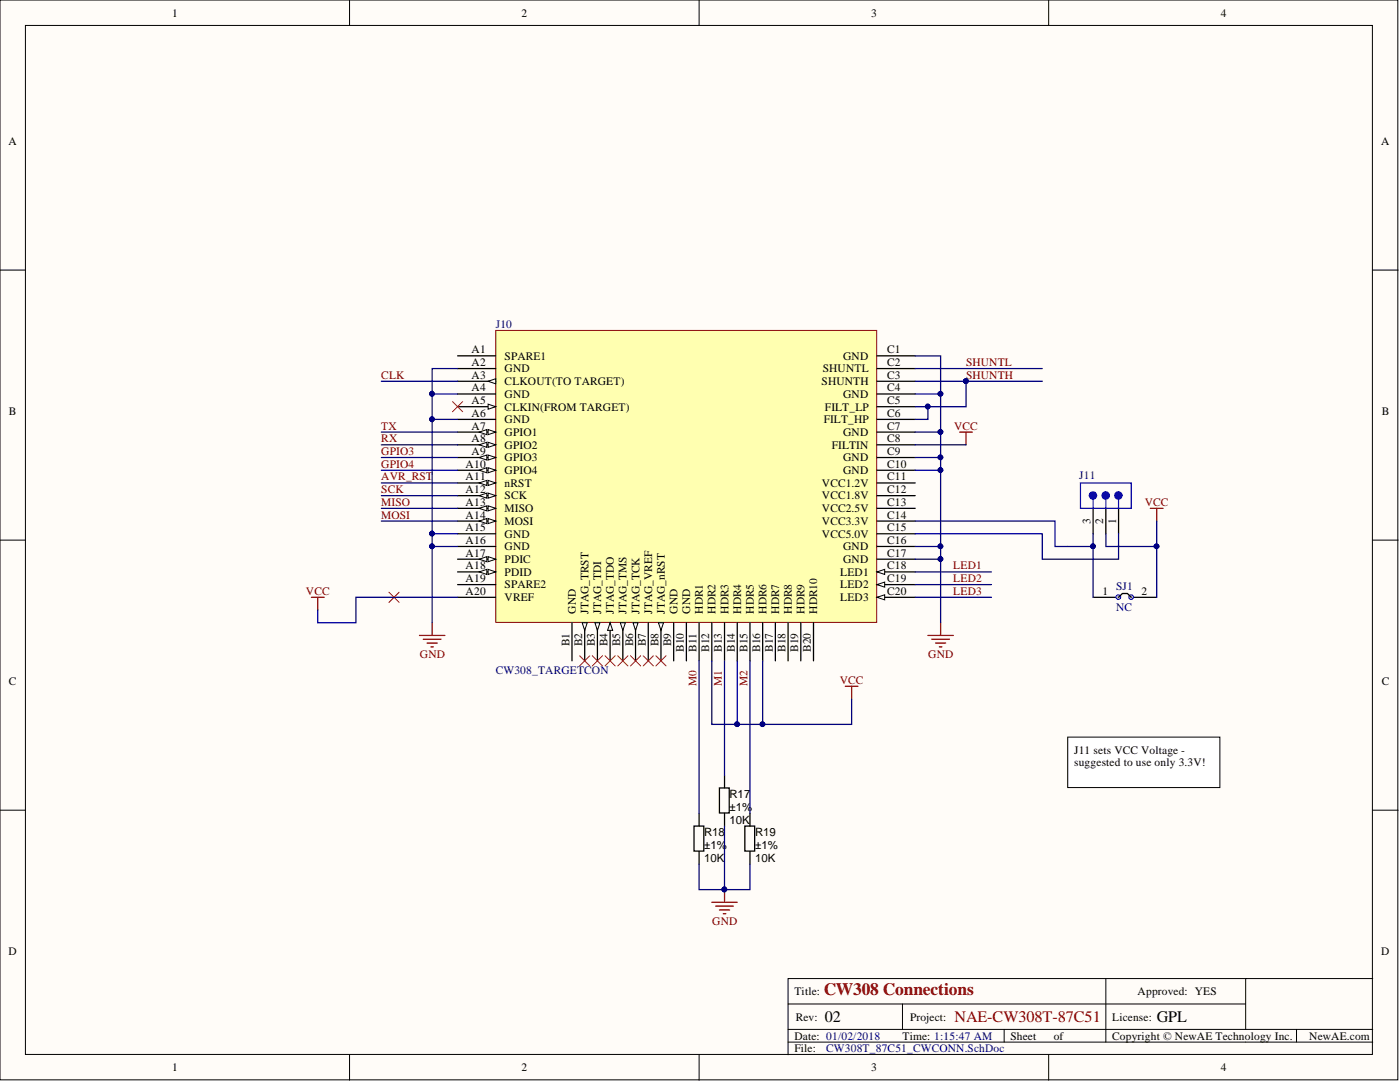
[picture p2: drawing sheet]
<svg xmlns="http://www.w3.org/2000/svg" width="279mm" height="216mm" viewBox="0 0 279 216" stroke-linecap="round" stroke-linejoin="round" font-family="sans-serif">
<g fill="#fffcf8" stroke="#000" stroke-width=".2">
<path d="M0 0h279v215.5h-279z"/>
<path d="M5.1 5.1h268.8v205.3h-268.8z"/>
</g>
<g fill="none" stroke="#000" stroke-width=".2">
<path d="M69.8 0v5.1M139.5 0v5.1M209.3 0v5.1M0 53.9h5.1M274 53.9h5M0 107.8h5.1M274 107.8h5M0 161.7h5.1M274 161.7h5M220.7 195.3v12.6M248.6 195.3h-91.3v15.2M274 195.3h-25.4v10.1"/>
<path d="M69.8 210.5v5M139.5 210.5v5M157.3 200.3h91.3M157.3 207.9h116.7M157.3 205.4h116.7M180.1 200.3v5.1M200.4 205.4v2.5M209.3 210.5v5M258.7 205.4v2.5"/>
</g>
<path d="M98.9 65.9h76.1v58.3h-76.1z" fill="#ffffb0" stroke="#800000" stroke-width=".2"/>
<path d="M91.3 71h7.6M91.3 73.5h7.6M91.3 76.1h7.6" fill="none" stroke="#000" stroke-width=".25"/>
<path d="M97.4 76.1l1.5-.5v1z" fill="#fffcf8"/>
<path d="M97.4 76.1l1.5-.5v1z" fill="none" stroke="#000" stroke-width=".2"/>
<path d="M91.3 78.6h7.6M91.3 81.2h7.6" fill="none" stroke="#000" stroke-width=".25"/>
<path d="M97.4 80.6l1.5 .6-1.5 .5z" fill="#fffcf8"/>
<path d="M97.4 80.6l1.5 .6-1.5 .5z" fill="none" stroke="#000" stroke-width=".2"/>
<path d="M91.3 83.7h7.6M91.3 86.2h7.6" fill="none" stroke="#000" stroke-width=".25"/>
<path d="M97.4 85.7l1.5 .5-1.5 .5z" fill="#fffcf8"/>
<path d="M97.4 85.7l1.5 .5-1.5 .5z" fill="none" stroke="#000" stroke-width=".2"/>
<path d="M95.6 86.2l1.6-.5v1z" fill="#fffcf8"/>
<path d="M95.6 86.2l1.6-.5v1z" fill="none" stroke="#000" stroke-width=".2"/>
<path d="M91.3 88.8h7.6" fill="none" stroke="#000" stroke-width=".25"/>
<path d="M97.4 88.3l1.5 .5-1.5 .5z" fill="#fffcf8"/>
<path d="M97.4 88.3l1.5 .5-1.5 .5z" fill="none" stroke="#000" stroke-width=".2"/>
<path d="M95.6 88.8l1.6-.5v1z" fill="#fffcf8"/>
<path d="M95.6 88.8l1.6-.5v1z" fill="none" stroke="#000" stroke-width=".2"/>
<path d="M91.3 91.3h7.6" fill="none" stroke="#000" stroke-width=".25"/>
<path d="M97.4 90.8l1.5 .5-1.5 .5z" fill="#fffcf8"/>
<path d="M97.4 90.8l1.5 .5-1.5 .5z" fill="none" stroke="#000" stroke-width=".2"/>
<path d="M95.6 91.3l1.6-.5v1z" fill="#fffcf8"/>
<path d="M95.6 91.3l1.6-.5v1z" fill="none" stroke="#000" stroke-width=".2"/>
<path d="M91.3 93.8h7.6" fill="none" stroke="#000" stroke-width=".25"/>
<path d="M97.4 93.3l1.5 .5-1.5 .5z" fill="#fffcf8"/>
<path d="M97.4 93.3l1.5 .5-1.5 .5z" fill="none" stroke="#000" stroke-width=".2"/>
<path d="M95.6 93.8l1.6-.5v1z" fill="#fffcf8"/>
<path d="M95.6 93.8l1.6-.5v1z" fill="none" stroke="#000" stroke-width=".2"/>
<path d="M91.3 96.4h7.6" fill="none" stroke="#000" stroke-width=".25"/>
<path d="M97.4 95.9l1.5 .5-1.5 .5z" fill="#fffcf8"/>
<path d="M97.4 95.9l1.5 .5-1.5 .5z" fill="none" stroke="#000" stroke-width=".2"/>
<path d="M95.6 96.4l1.6-.5v1z" fill="#fffcf8"/>
<path d="M95.6 96.4l1.6-.5v1z" fill="none" stroke="#000" stroke-width=".2"/>
<path d="M91.3 98.9h7.6" fill="none" stroke="#000" stroke-width=".25"/>
<path d="M97.4 98.4l1.5 .5-1.5 .5z" fill="#fffcf8"/>
<path d="M97.4 98.4l1.5 .5-1.5 .5z" fill="none" stroke="#000" stroke-width=".2"/>
<path d="M95.6 98.9l1.6-.5v1z" fill="#fffcf8"/>
<path d="M95.6 98.9l1.6-.5v1z" fill="none" stroke="#000" stroke-width=".2"/>
<path d="M91.3 101.4h7.6" fill="none" stroke="#000" stroke-width=".25"/>
<path d="M97.4 100.9l1.5 .5-1.5 .5z" fill="#fffcf8"/>
<path d="M97.4 100.9l1.5 .5-1.5 .5z" fill="none" stroke="#000" stroke-width=".2"/>
<path d="M95.6 101.4l1.6-.5v1z" fill="#fffcf8"/>
<path d="M95.6 101.4l1.6-.5v1z" fill="none" stroke="#000" stroke-width=".2"/>
<path d="M91.3 104h7.6" fill="none" stroke="#000" stroke-width=".25"/>
<path d="M97.4 103.5l1.5 .5-1.5 .5z" fill="#fffcf8"/>
<path d="M97.4 103.5l1.5 .5-1.5 .5z" fill="none" stroke="#000" stroke-width=".2"/>
<path d="M95.6 104l1.6-.5v1z" fill="#fffcf8"/>
<path d="M95.6 104l1.6-.5v1z" fill="none" stroke="#000" stroke-width=".2"/>
<path d="M91.3 106.5h7.6M91.3 109h7.6M91.3 111.6h7.6" fill="none" stroke="#000" stroke-width=".25"/>
<path d="M97.4 111.1l1.5 .5-1.5 .5z" fill="#fffcf8"/>
<path d="M97.4 111.1l1.5 .5-1.5 .5z" fill="none" stroke="#000" stroke-width=".2"/>
<path d="M95.6 111.6l1.6-.5v1z" fill="#fffcf8"/>
<path d="M95.6 111.6l1.6-.5v1z" fill="none" stroke="#000" stroke-width=".2"/>
<path d="M91.3 114.1h7.6" fill="none" stroke="#000" stroke-width=".25"/>
<path d="M97.4 113.6l1.5 .5-1.5 .5z" fill="#fffcf8"/>
<path d="M97.4 113.6l1.5 .5-1.5 .5z" fill="none" stroke="#000" stroke-width=".2"/>
<path d="M95.6 114.1l1.6-.5v1z" fill="#fffcf8"/>
<path d="M95.6 114.1l1.6-.5v1z" fill="none" stroke="#000" stroke-width=".2"/>
<path d="M91.3 116.7h7.6M91.3 119.2h7.6M114.2 124.3v7.6M116.7 124.3v7.6" fill="none" stroke="#000" stroke-width=".25"/>
<path d="M116.2 124.3h1l-.5 1.5z" fill="#fffcf8"/>
<path d="M116.2 124.3h1l-.5 1.5z" fill="none" stroke="#000" stroke-width=".2"/>
<path d="M119.2 124.3v7.6" fill="none" stroke="#000" stroke-width=".25"/>
<path d="M118.7 124.3h1l-.5 1.5z" fill="#fffcf8"/>
<path d="M118.7 124.3h1l-.5 1.5z" fill="none" stroke="#000" stroke-width=".2"/>
<path d="M121.8 124.3v7.6" fill="none" stroke="#000" stroke-width=".25"/>
<path d="M121.8 124.3l.5 1.5h-1z" fill="#fffcf8"/>
<path d="M121.8 124.3l.5 1.5h-1z" fill="none" stroke="#000" stroke-width=".2"/>
<path d="M124.3 124.3v7.6" fill="none" stroke="#000" stroke-width=".25"/>
<path d="M123.8 124.3h1l-.5 1.5z" fill="#fffcf8"/>
<path d="M123.8 124.3h1l-.5 1.5z" fill="none" stroke="#000" stroke-width=".2"/>
<path d="M126.8 124.3v7.6" fill="none" stroke="#000" stroke-width=".25"/>
<path d="M126.3 124.3h1l-.5 1.5z" fill="#fffcf8"/>
<path d="M126.3 124.3h1l-.5 1.5z" fill="none" stroke="#000" stroke-width=".2"/>
<path d="M129.4 124.3v7.6M131.9 124.3v7.6" fill="none" stroke="#000" stroke-width=".25"/>
<path d="M131.4 124.3h1l-.5 1.5z" fill="#fffcf8"/>
<path d="M131.4 124.3h1l-.5 1.5z" fill="none" stroke="#000" stroke-width=".2"/>
<g fill="none" stroke="#000" stroke-width=".25">
<path d="M175 71h7.6M175 73.5h7.6M175 76.1h7.6M175 78.6h7.6M175 81.2h7.6M175 83.7h7.6M175 86.2h7.6M175 88.8h7.6M175 91.3h7.6M175 93.8h7.6M175 96.4h7.6M175 98.9h7.6"/>
<path d="M175 101.4h7.6M175 104h7.6M175 106.5h7.6M175 109h7.6M175 111.6h7.6M175 114.1h7.6M134.4 124.3v7.6M137 124.3v7.6M139.5 124.3v7.6M142.1 124.3v7.6M144.6 124.3v7.6M147.1 124.3v7.6"/>
<path d="M149.7 124.3v7.6M152.2 124.3v7.6M154.7 124.3v7.6M157.3 124.3v7.6M159.8 124.3v7.6M162.4 124.3v7.6"/>
</g>
<path d="M175 114.1l1.6-.5v1z" fill="#fffcf8"/>
<path d="M175 114.1l1.6-.5v1z" fill="none" stroke="#000" stroke-width=".2"/>
<path d="M175 116.7h7.6" fill="none" stroke="#000" stroke-width=".25"/>
<path d="M175 116.7l1.6-.6v1.1z" fill="#fffcf8"/>
<path d="M175 116.7l1.6-.6v1.1z" fill="none" stroke="#000" stroke-width=".2"/>
<path d="M175 119.2h7.6" fill="none" stroke="#000" stroke-width=".25"/>
<path d="M175 119.2l1.6-.5v1z" fill="#fffcf8"/>
<path d="M175 119.2l1.6-.5v1z" fill="none" stroke="#000" stroke-width=".2"/>
<g fill="none" stroke="#800000" stroke-width=".25">
<path d="M191.5 86.2h2.6M192.8 86.2v2.6M62.2 119.2h2.5M63.4 119.2v2.5M229.6 101.4h2.5M230.8 101.4v2.6M83.7 126.8h5.1M84.5 127.6h3.5M85.2 128.3h2.1M86 129.1h.5M86.2 124.3v2.5M168.7 136.9h2.5"/>
<path d="M170 136.9v2.6M185.2 126.8h5.1M185.9 127.6h3.6M186.7 128.3h2M187.5 129.1h.5M187.7 124.3v2.5M144.6 177.5v2.5M142.1 180h5M142.8 180.8h3.6M143.6 181.6h2M144.3 182.3h.5"/>
</g>
<g fill="#000080" stroke="#000080" stroke-width=".2">
<circle cx="192.8" cy="76" r=".47"/>
<circle cx="144.6" cy="177.5" r=".47"/>
</g>
<path d="M218.2 101.4v5.1M220.7 101.4v5.1M223.2 101.4v5.1M143.6 157.2h1.9v5h-1.9zM144.6 154.7v2.5M138.5 164.8h2v5h-2zM139.5 162.3v2.5M139.5 169.9v2.5M144.6 162.3v2.5M148.7 164.8h1.9v5h-1.9zM149.7 162.3v2.5M149.7 169.9v2.5" fill="none" stroke="#000" stroke-width=".25"/>
<path d="M215.6 96.4h10.2v5h-10.2zM218.2 99.7v1.7M220.7 99.7v1.7M223.2 99.7v1.7" fill="none" stroke="#00f" stroke-width=".25"/>
<g fill="#00f" stroke="#00f" stroke-width=".25">
<circle cx="220.7" cy="98.9" r=".72"/>
<circle cx="223.2" cy="98.9" r=".72"/>
<circle cx="218.1" cy="98.9" r=".72"/>
</g>
<g fill="none" stroke="#f00" stroke-width=".2">
<path d="M90.3 80.1l2 2.1M92.3 80.1l-2 2.1M77.6 118.2l2.1 2M79.7 118.2l-2.1 2M115.7 130.9l2 2M117.7 130.9l-2 2M118.2 130.9l2 2M120.2 130.9l-2 2M120.7 130.9l2.1 2M122.8 130.9l-2.1 2M123.3 130.9l2 2M125.3 130.9l-2 2"/>
<path d="M125.8 130.9l2.1 2M127.9 130.9l-2.1 2M128.4 130.9l2 2M130.4 130.9l-2 2M130.9 130.9l2 2M132.9 130.9l-2 2"/>
</g>
<path d="M213.1 147.1h30.4v10h-30.4z" fill="#fff" stroke="#000" stroke-width=".2"/>
<path d="M218.2 119.2h5M225.8 119.2h5" fill="none" stroke="#000" stroke-width=".25"/>
<g fill="#c0c0c0" stroke="#00f" stroke-width=".2">
<circle cx="223.2" cy="119.1" r=".47"/>
<circle cx="225.7" cy="119.1" r=".47"/>
</g>
<path d="M223.2 119.2l.8-.8h1l.8 .8" fill="none" stroke="#000" stroke-width=".25"/>
<g fill="none" stroke="#000080" stroke-width=".25">
<path d="M76.1 76.1h15.2M91.3 78.6h-5.1v27.9M91.3 73.5h-5.1v5.1M182.6 71h5.1v53.3M182.6 76.1h25.4M182.6 78.6h5.1M182.6 73.5h25.4M192.8 76.1v5.1h-7.6M76.1 93.8h15.2M76.1 91.3h15.2M76.1 86.2h15.2M76.1 88.8h15.2"/>
<path d="M76.1 96.4h15.2M76.1 98.9h15.2M86.2 83.7h5.1M182.6 81.2h2.6v2.5h-2.6M182.6 93.8h5.1M182.6 91.3h5.1M182.6 86.2h5.1M182.6 88.8h10.2M76.1 101.4h15.2M76.1 104h15.2M91.3 119.2h-20.3v5.1h-7.6v-2.6M91.3 109h-5.1v15.3"/>
<path d="M91.3 106.5h-5.1v2.5M182.6 106.5h25.4v5.1h15.2v-5.1M182.6 104h27.9v5h7.7v10.2M182.6 111.6h5.1M182.6 109h5.1M182.6 114.1h15.3M182.6 116.7h15.3M182.6 119.2h15.3M218.2 106.5v2.5M230.8 104v5h-10.1v-2.5M230.8 109v10.2M139.5 131.9v30.4"/>
<path d="M142.1 131.9v12.6h5v-12.6M144.6 131.9v22.8M149.7 131.9v30.4M152.2 131.9v12.6M170 139.5v5h-22.9M139.5 172.4v5.1h10.2v-5.1M144.6 164.8v12.7"/>
</g>
<g fill="#000080" stroke="#000080" stroke-width=".2">
<circle cx="86.2" cy="109" r=".47"/>
<circle cx="86.2" cy="106.5" r=".47"/>
<circle cx="86.2" cy="78.6" r=".47"/>
<circle cx="86.2" cy="83.6" r=".47"/>
<circle cx="187.7" cy="78.6" r=".47"/>
<circle cx="187.7" cy="86.2" r=".47"/>
<circle cx="187.7" cy="91.3" r=".47"/>
<circle cx="187.7" cy="93.8" r=".47"/>
<circle cx="187.7" cy="109" r=".47"/>
<circle cx="187.7" cy="111.5" r=".47"/>
<circle cx="192.8" cy="76" r=".47"/>
<circle cx="185.1" cy="81.1" r=".47"/>
<circle cx="230.8" cy="109" r=".47"/>
<circle cx="147.1" cy="144.5" r=".47"/>
<circle cx="152.2" cy="144.5" r=".47"/>
<circle cx="144.6" cy="177.5" r=".47"/>
<circle cx="218.1" cy="109" r=".47"/>
</g>
<text font-size="3.5" fill="#800000" x="164.4" y="198.6">CW308 Connections</text>
<g font-size="3.2">
<text x="164.6" y="204">02</text>
<text x="230.8" y="204">GPL</text>
</g>
<text font-size="3.2" fill="#800000" x="190.5" y="204">NAE-CW308T-87C51</text>
<g font-size="2.3">
<text x="34.3" y="3.3">1</text>
<text x="104.1" y="3.3">2</text>
<text x="173.9" y="3.3">3</text>
<text x="243.6" y="3.3">4</text>
<text x="1.7" y="29">A</text>
<text x="275.7" y="29">A</text>
<text x="94.1" y="70.5">A1</text>
<text x="100.7" y="71.8">SPARE1</text>
<text x="168.3" y="71.8">GND</text>
<text x="177.1" y="70.5">C1</text>
<text x="94.1" y="73">A2</text>
<text x="94.1" y="75.6">A3</text>
<text x="100.7" y="74.3">GND</text>
<text x="100.7" y="76.8">CLKOUT(TO TARGET)</text>
<text x="164" y="76.8">SHUNTH</text>
<text x="164.2" y="74.3">SHUNTL</text>
<text x="177.1" y="73">C2</text>
<text x="177.1" y="75.6">C3</text>
<text x="1.8" y="82.8">B</text>
<text x="94.1" y="78.1">A4</text>
<text x="94.1" y="80.6">A5</text>
<text x="94.1" y="83.2">A6</text>
<text x="100.7" y="79.4">GND</text>
<text x="100.7" y="81.9">CLKIN(FROM TARGET)</text>
<text x="164.6" y="81.9">FILT_LP</text>
<text x="168.3" y="79.4">GND</text>
<text x="177.1" y="78.1">C4</text>
<text x="177.1" y="80.6">C5</text>
<text x="177.1" y="83.2">C6</text>
<text x="275.7" y="82.8">B</text>
<text x="94.1" y="85.7">A7</text>
<text x="94.1" y="88.3">A8</text>
<text x="100.7" y="84.4">GND</text>
<text x="100.7" y="87">GPIO1</text>
<text x="100.7" y="89.5">GPIO2</text>
<text x="164.4" y="84.4">FILT_HP</text>
<text x="166" y="89.5">FILTIN</text>
<text x="168.3" y="87">GND</text>
<text x="177.1" y="85.7">C7</text>
<text x="177.1" y="88.3">C8</text>
<text x="92.9" y="93.3">A10</text>
<text x="92.9" y="95.9">A11</text>
<text x="94.1" y="90.8">A9</text>
<text x="100.7" y="92.1">GPIO3</text>
<text x="100.7" y="94.6">GPIO4</text>
<text x="168.3" y="92.1">GND</text>
<text x="168.3" y="94.6">GND</text>
<text x="177.1" y="90.8">C9</text>
<text x="177.1" y="93.3">C10</text>
<text x="177.1" y="95.9">C11</text>
<text x="92.9" y="98.4">A12</text>
<text x="92.9" y="100.9">A13</text>
<text x="100.7" y="97.1">nRST</text>
<text x="100.7" y="99.7">SCK</text>
<text x="164" y="97.1">VCC1.2V</text>
<text x="164" y="99.7">VCC1.8V</text>
<text x="177.1" y="98.4">C12</text>
<text x="177.1" y="100.9">C13</text>
<text x="92.9" y="103.5">A14</text>
<text x="92.9" y="106">A15</text>
<text x="100.7" y="102.2">MISO</text>
<text x="100.7" y="104.7">MOSI</text>
<text x="100.7" y="107.3">GND</text>
<text x="164" y="102.2">VCC2.5V</text>
<text x="164" y="104.7">VCC3.3V</text>
<text x="164" y="107.3">VCC5.0V</text>
<text x="177.1" y="103.5">C14</text>
<text x="177.1" y="106">C15</text>
<text x="217.7" y="104.6" transform="rotate(-90 217.7 104.6)">3</text>
<text x="220.2" y="104.6" transform="rotate(-90 220.2 104.6)">2</text>
<text x="222.7" y="104.6" transform="rotate(-90 222.7 104.6)">1</text>
<text x="92.9" y="108.5">A16</text>
<text x="92.9" y="111.1">A17</text>
<text x="92.9" y="113.6">A18</text>
<text x="100.7" y="109.8">GND</text>
<text x="100.7" y="112.3">PDIC</text>
<text x="168.3" y="109.8">GND</text>
<text x="168.3" y="112.3">GND</text>
<text x="177.1" y="108.5">C16</text>
<text x="177.1" y="111.1">C17</text>
<text x="177.1" y="113.6">C18</text>
<text x="92.9" y="116.1">A19</text>
<text x="92.9" y="118.7">A20</text>
<text x="100.7" y="114.9">PDID</text>
<text x="100.7" y="117.4">SPARE2</text>
<text x="100.7" y="119.9">VREF</text>
<text x="167.7" y="114.9">LED1</text>
<text x="167.7" y="117.4">LED2</text>
<text x="167.7" y="119.9">LED3</text>
<text x="177.1" y="116.1">C19</text>
<text x="177.1" y="118.7">C20</text>
<text x="220" y="118.7">1</text>
<text x="227.8" y="118.7">2</text>
<text x="114.9" y="122.5" transform="rotate(-90 114.9 122.5)">GND</text>
<text x="117.5" y="122.5" transform="rotate(-90 117.5 122.5)">JTAG_TRST</text>
<text x="120" y="122.5" transform="rotate(-90 120 122.5)">JTAG_TDI</text>
<text x="122.5" y="122.5" transform="rotate(-90 122.5 122.5)">JTAG_TDO</text>
<text x="125.1" y="122.5" transform="rotate(-90 125.1 122.5)">JTAG_TMS</text>
<text x="127.6" y="122.5" transform="rotate(-90 127.6 122.5)">JTAG_TCK</text>
<text x="130.1" y="122.5" transform="rotate(-90 130.1 122.5)">JTAG_VREF</text>
<text x="132.7" y="122.5" transform="rotate(-90 132.7 122.5)">JTAG_nRST</text>
<text x="135.2" y="122.5" transform="rotate(-90 135.2 122.5)">GND</text>
<text x="137.7" y="122.5" transform="rotate(-90 137.7 122.5)">GND</text>
<text x="140.3" y="122.5" transform="rotate(-90 140.3 122.5)">HDR1</text>
<text x="142.8" y="122.5" transform="rotate(-90 142.8 122.5)">HDR2</text>
<text x="145.4" y="122.5" transform="rotate(-90 145.4 122.5)">HDR3</text>
<text x="147.9" y="122.5" transform="rotate(-90 147.9 122.5)">HDR4</text>
<text x="150.4" y="122.5" transform="rotate(-90 150.4 122.5)">HDR5</text>
<text x="153" y="122.5" transform="rotate(-90 153 122.5)">HDR6</text>
<text x="155.5" y="122.5" transform="rotate(-90 155.5 122.5)">HDR7</text>
<text x="158" y="122.5" transform="rotate(-90 158 122.5)">HDR8</text>
<text x="160.6" y="122.5" transform="rotate(-90 160.6 122.5)">HDR9</text>
<text x="163.1" y="122.5" transform="rotate(-90 163.1 122.5)">HDR10</text>
<text x="113.6" y="129" transform="rotate(-90 113.6 129)">B1</text>
<text x="116.2" y="129" transform="rotate(-90 116.2 129)">B2</text>
<text x="118.7" y="129" transform="rotate(-90 118.7 129)">B3</text>
<text x="121.3" y="129" transform="rotate(-90 121.3 129)">B4</text>
<text x="123.8" y="129" transform="rotate(-90 123.8 129)">B5</text>
<text x="126.3" y="129" transform="rotate(-90 126.3 129)">B6</text>
<text x="128.9" y="129" transform="rotate(-90 128.9 129)">B7</text>
<text x="131.4" y="129" transform="rotate(-90 131.4 129)">B8</text>
<text x="133.9" y="129" transform="rotate(-90 133.9 129)">B9</text>
<text x="136.5" y="130.1" transform="rotate(-90 136.5 130.1)">B10</text>
<text x="139" y="130.1" transform="rotate(-90 139 130.1)">B11</text>
<text x="141.5" y="130.1" transform="rotate(-90 141.5 130.1)">B12</text>
<text x="144.1" y="130.1" transform="rotate(-90 144.1 130.1)">B13</text>
<text x="146.6" y="130.1" transform="rotate(-90 146.6 130.1)">B14</text>
<text x="149.2" y="130.1" transform="rotate(-90 149.2 130.1)">B15</text>
<text x="151.7" y="130.1" transform="rotate(-90 151.7 130.1)">B16</text>
<text x="154.2" y="130.1" transform="rotate(-90 154.2 130.1)">B17</text>
<text x="156.8" y="130.1" transform="rotate(-90 156.8 130.1)">B18</text>
<text x="159.3" y="130.1" transform="rotate(-90 159.3 130.1)">B19</text>
<text x="161.8" y="130.1" transform="rotate(-90 161.8 130.1)">B20</text>
<text x="1.8" y="136.8">C</text>
<text x="275.7" y="136.8">C</text>
<text x="214.4" y="150.4">J11 sets VCC Voltage -</text>
<text x="214.4" y="152.9">suggested to use only 3.3V!</text>
<text x="145.6" y="161.8">±1%</text>
<text x="145.6" y="159.3">R17</text>
<text x="140.5" y="166.9">R18</text>
<text x="145.6" y="164.3">10K</text>
<text x="150.7" y="166.9">R19</text>
<text x="140.5" y="169.4">±1%</text>
<text x="140.5" y="171.9">10K</text>
<text x="150.7" y="169.4">±1%</text>
<text x="150.7" y="171.9">10K</text>
<text x="1.7" y="190.6">D</text>
<text x="275.7" y="190.6">D</text>
<text x="158.5" y="198.6">Title:</text>
<text x="158.8" y="203.6">Rev:</text>
<text x="181.6" y="203.6">Project:</text>
<text x="222" y="203.6">License:</text>
<text x="227" y="198.6">Approved: YES</text>
<text x="158.5" y="207.4">Date: 01/02/2018</text>
<text x="158.5" y="210">File:</text>
<text x="180.1" y="207.4">Time: 1:15:47 AM</text>
<text x="201.7" y="207.4">Sheet</text>
<text x="210.3" y="207.4">of</text>
<text x="222" y="207.4">Copyright © NewAE Technology Inc.</text>
<text x="261.3" y="207.4">NewAE.com</text>
<text x="34.3" y="213.8">1</text>
<text x="104.1" y="213.8">2</text>
<text x="173.9" y="213.8">3</text>
<text x="243.6" y="213.8">4</text>
</g>
<g font-size="2.3" fill="#000080">
<text x="98.9" y="65.4">J10</text>
<text x="215.4" y="95.6">J11</text>
<text x="222.7" y="117.7">SJ1</text>
<text x="222.7" y="122">NC</text>
<text x="98.9" y="134.4">CW308_TARGETCON</text>
<text x="164.9" y="210">CW308T_87C51_CWCONN.SchDoc</text>
</g>
<g font-size="2.3" fill="#800000">
<text x="76.1" y="75.6">CLK</text>
<text x="192.8" y="73">SHUNTL</text>
<text x="192.8" y="75.6">SHUNTH</text>
<text x="76.1" y="85.7">TX</text>
<text x="76.1" y="88.3">RX</text>
<text x="190.4" y="85.7">VCC</text>
<text x="76.1" y="90.8">GPIO3</text>
<text x="76.1" y="93.3">GPIO4</text>
<text x="76.1" y="95.9">AVR_RST</text>
<text x="76.1" y="98.4">SCK</text>
<text x="76.1" y="100.9">MISO</text>
<text x="228.5" y="100.9">VCC</text>
<text x="76.1" y="103.5">MOSI</text>
<text x="190.3" y="113.6">LED1</text>
<text x="61.1" y="118.7">VCC</text>
<text x="190.3" y="116.1">LED2</text>
<text x="190.3" y="118.7">LED3</text>
<text x="83.8" y="131.4">GND</text>
<text x="185.3" y="131.4">GND</text>
<text x="139" y="136.9" transform="rotate(-90 139 136.9)">M0</text>
<text x="144.1" y="136.9" transform="rotate(-90 144.1 136.9)">M1</text>
<text x="149.2" y="136.9" transform="rotate(-90 149.2 136.9)">M2</text>
<text x="167.6" y="136.4">VCC</text>
<text x="142.1" y="184.6">GND</text>
</g>
</svg>
